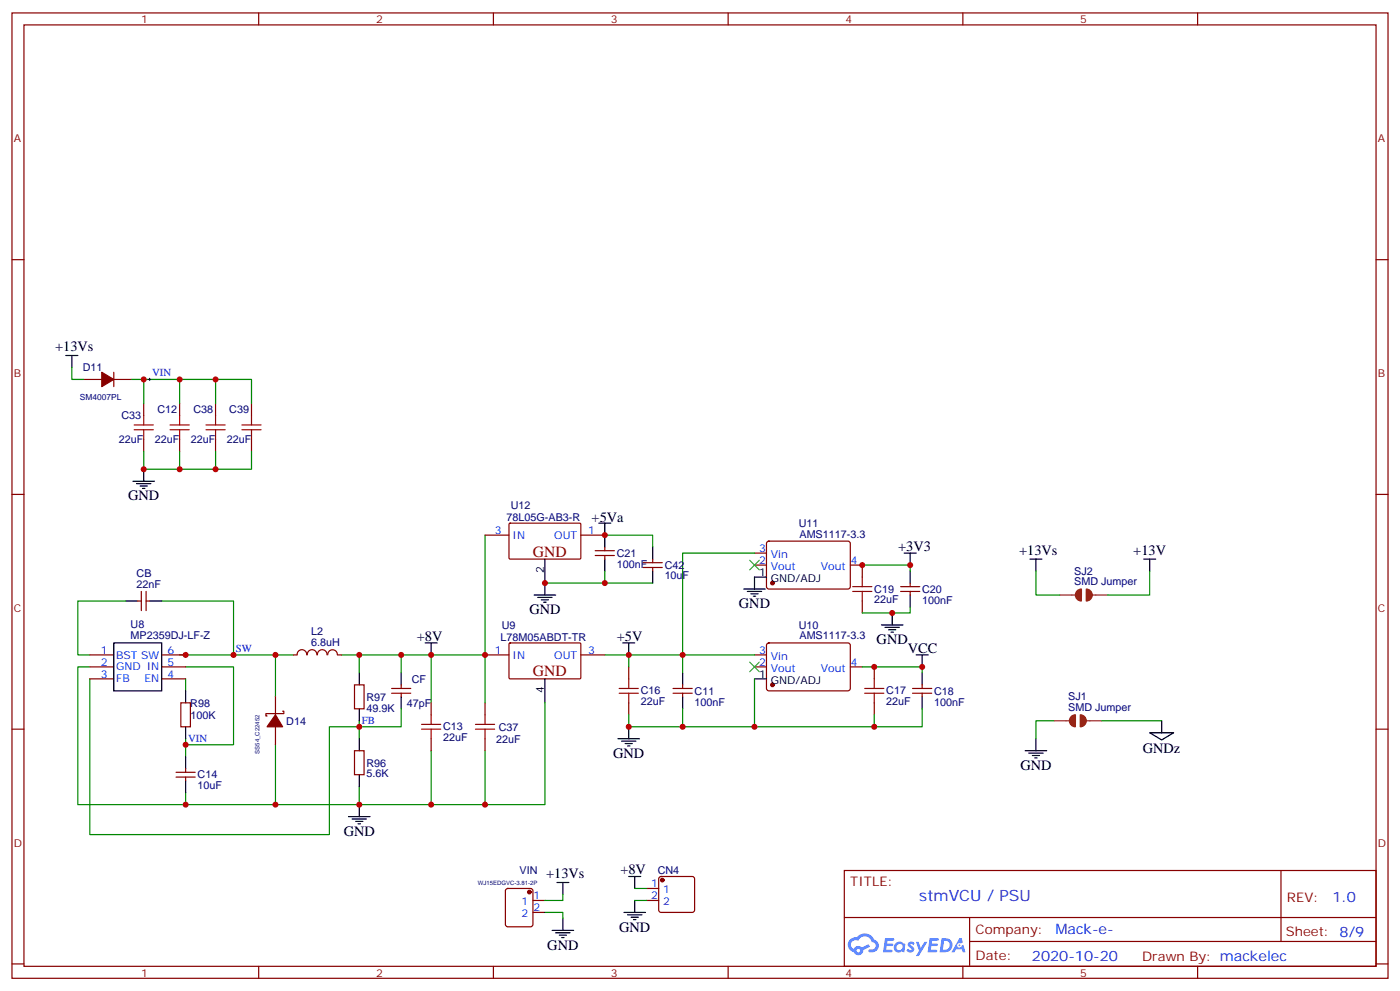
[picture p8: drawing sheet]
<svg xmlns="http://www.w3.org/2000/svg" width="412mm" height="292mm" viewBox="0 0 412 292" stroke-linecap="round" stroke-linejoin="round" font-family="sans-serif">
<g fill="none" stroke="#870000" stroke-width=".35">
<path d="M3.5 3.8h405.4v284.3h-405.4zM7.1 7.3h398.2v277.3h-398.2zM76.2 3.8v3.5M145.3 3.8v3.5M214.5 3.8v3.5M283.6 3.8v3.5M352.8 3.8v3.5M3.5 76.5h3.6M405.3 76.5h3.6M3.5 145.6h3.6M405.3 145.6h3.6M3.5 214.8h3.6"/>
<path d="M405.3 214.8h3.6M248.7 256.4h156.6v28.2h-156.6zM377.3 256.4v20.9M248.7 270.2h156.5M285.6 277.3h119.6M285.6 270.2v14.2M3.5 283.9h3.6M76.2 284.6v3.5M145.3 284.6v3.5M214.5 284.6v3.5M283.6 284.6v3.5M352.8 284.6v3.5"/>
<path d="M405.3 283.9h3.6"/>
</g>
<g fill="#5487ff">
<path d="M267.7 277.6a1.22 1.22 0 0 1 1.7 .2l-.4 .6a.47 .47 0 0 0-.3-.4 .47 .47 0 0 0-.5 .2l.1 .2a1.14 1.14 0 0 1 .8 1.8 1.14 1.14 0 0 1-1.9 0l-.2-.2 .5-.6 .7 .5a.29 .29 0 0 0 .3-.3 .29 .29 0 0 0-.2-.3 1.04 1.04 0 0 1-.6-1.7z"/>
<path d="M260.7 276.3h2.4l.3 .2-.2 .5-1.8 .1-.1 .8h1.5l.3 .4-.3 .4h-1.6l-.2 1.1h1.7l.2 .3-.2 .3-2.6 .1z"/>
<path d="M273.8 276.3h2.4l.3 .2-.1 .5-1.8 .1-.2 .8h1.6l.3 .4-.4 .4h-1.6l-.1 1.1h1.7l.2 .3-.2 .3-2.6 .1z"/>
<path d="M282.6 276.3h.7l.3 1.3-.6 .3a.69 .69 0 0 0-1 .3 .69 .69 0 0 0 .4 .9 .69 .69 0 0 0 .9-.6l.5-.2 .6 2.2h-.8l-.2-.9h-1.8l-.5 .9h-.8z"/>
<path d="M269.8 277.4h.8l.6 1.8 1.1-1.8h.9l-2.6 4.2h-.8l.9-1.5z"/>
<path d="M277.4 276.3l-.6 4.2h1.3a2.11 2.11 0 0 0 2.5-2.1 2.11 2.11 0 0 0-2.5-2.1zM278.1 277.1a1.39 1.39 0 0 1 1.7 1.4 1.39 1.39 0 0 1-1.8 1.3h-.3z"/>
<path d="M263.7 277.9a1.54 1.54 0 0 0-.1 2.2 1.54 1.54 0 0 0 2.2 .1l.6 .3 .3-2.3-.2-.3h-.4a1.49 1.49 0 0 0-2.4 0zM264 278.9a.94 .94 0 0 1 1.8 0 .94 .94 0 0 1-1.8 0z"/>
<path d="M250.4 276.7a2.18 2.18 0 0 0 1.1 3.7 1.44 1.44 0 0 0 1.6 .9 1.44 1.44 0 0 0 1.2-1.4l2-1.1-.5-.7-1.9 1a1.47 1.47 0 0 0-2.4 .4 1.39 1.39 0 0 1-.7-1.9 1.39 1.39 0 0 1 2-.5 2.12 2.12 0 0 1 2.2-1.3 2.12 2.12 0 0 1 1.9 1.7 1.14 1.14 0 0 1 1.1 1.4 1.14 1.14 0 0 1-1.7 .7 .43 .43 0 0 0-.5 .4 .43 .43 0 0 0 .4 .5 1.98 1.98 0 0 0 2.5-1.2 1.98 1.98 0 0 0-1.2-2.6 3.1 3.1 0 0 0-5.3-.6l-.9 .1zM252.3 280a.55 .55 0 0 1 1.1 0 .55 .55 0 0 1-1.1 0z"/>
<circle cx="282.6" cy="278.4" r=".26"/>
</g>
<g fill="none" stroke="#000" stroke-width=".35">
<path d="M19.4 104.7h3.5M21.2 104.7v3.5M42.3 138.2v3.5M39.2 141.7h6.3M40.2 142.5h4.2M41.3 143.2h2.1M42 143.9h.7M176.4 154.1h3.5M178.2 154.1v7M37 177h3.6M44.1 177h3.5M157.3 175.3h6.4"/>
<path d="M158.4 176h4.2M159.5 176.7h2.1M160.2 177.4h.7M160.5 164.7v10.6M178.2 164.7v3.5M192.3 161.1v3.6M192.3 168.2v3.5M219.1 173.5h6.3M220.1 174.2h4.3M221.2 174.9h2.1M221.9 175.6h.7M225.8 170h-3.6v3.5"/>
<path d="M266.3 162.9h3.6M268.1 162.9v3.5M268.1 168.2v3.5M268.1 175.3v3.5M303.4 164.7h3.5M305.2 164.7v3.5M336.9 164.7h3.5M338.7 164.7v3.5M33.5 189.4h14.1v14.1h-14.1zM105.8 198.2v3.5M118.2 198.2v3.5M125.2 189.4h3.6"/>
<path d="M127 189.4v3.5M160.5 200v7M183.4 189.4h3.6M185.2 189.4v3.5M201.1 198.2v3.5M222.2 200h3.6M259.6 184.1h6.4M260.7 184.8h4.2M261.8 185.5h2.1M262.5 186.2h.7M262.8 180.6v3.5M269.9 192.9h3.5"/>
<path d="M271.6 192.9v3.5M271.6 198.2v3.5M54.7 203.5v3.5M54.7 214.1v3.5M105.8 208.8v3.5M105.8 217.6v3.5M118.2 205.2v3.6M182 217.6h6.4M183.1 218.3h4.2M184.1 219h2.2M184.9 219.7h.7M185.2 214.1v3.5"/>
<path d="M201.1 205.2v3.6M271.6 205.2v3.6M305.2 217.6v3.5M338.7 215.8h7l-3.5 2.1zM342.2 212.3v3.5M54.7 222.9v3.5M54.7 229.9v3.6M105.8 228.2v3.5M105.8 237v3.5M302 221.1h6.3M303 221.8h4.3M304.1 222.5h2.1"/>
<path d="M304.8 223.2h.7M102.7 240.5h6.3M103.7 241.2h4.2M104.8 241.9h2.1M105.5 242.6h.7M164 259.9h3.6M165.8 259.9v3.6M185.2 258.2h3.5M187 258.2v3.5M162.6 274h6.4M163.7 274.7h4.2M164.7 275.4h2.2"/>
<path d="M165.5 276.2h.7M165.8 270.5v3.5M183.8 268.7h6.3M184.9 269.5h4.2M185.9 270.2h2.1M186.6 270.9h.7M187 265.2v3.5"/>
</g>
<g fill="none" stroke="#870000" stroke-width=".35">
<path d="M24.7 111.8h5.3M33.5 109.6v4.3M33.5 111.8h5.3M42.3 118.8v3.5M52.9 118.8v3.5M63.5 118.8v3.5M74.1 118.8v3.5M42.3 129.4v3.5M52.9 129.4v3.5M63.5 129.4v3.5M74.1 129.4v3.5M142.9 157.6h7"/>
<path d="M150 154.3l.3-.2h20.6l.2 .3-.1 10.1-.3 .2-20.6-.1-.2-.3zM171.1 157.6h7.1M226 159.6l.5-.2h23.5l.5 .7-.1 13-.6 .4-23.6-.1-.4-.6v-12.7zM40.6 177h1M41.6 174.2v5.6M43 174.2v5.6M43 177h1.1M175.3 163.6h5.7M175.3 162.2h5.7M178.2 161.1v1.1M178.2 163.6v1.1M189.4 167.1h5.7"/>
<path d="M189.4 165.7h5.7M192.3 164.7v1M192.3 167.1v1.1M222.2 166.4h3.6M222.2 162.9h3.6M250.5 166.4h3.5v3.6M254 177v3.6M265.3 174.2h5.6M265.3 172.8h5.6M268.1 171.7v1.1M268.1 174.2v1.1M26.5 192.9h7"/>
<path d="M26.5 196.4h7M26.5 200h7M47.6 192.9h7.1M47.6 196.4h7.1M47.6 200h7.1M86.4 192.9h1.1M87.5 192.9a1.41 1.41 0 0 1 1.4-1.5 1.41 1.41 0 0 1 1.4 1.5M90.5 192.9a1.41 1.41 0 0 1 1.4-1.5 1.41 1.41 0 0 1 1.4 1.5M93.5 192.9a1.41 1.41 0 0 1 1.4-1.5 1.41 1.41 0 0 1 1.4 1.5M96.6 192.9a1.41 1.41 0 0 1 1.4-1.5 1.41 1.41 0 0 1 1.4 1.5M99.5 192.9h1M142.9 192.9h7"/>
<path d="M150 189.5l.3-.1h20.6l.2 .3-.1 10.1-.3 .2-20.6-.1-.2-.3zM171.1 192.9h7.1M185.2 196.4v3.6M222.2 192.9h3.6M222.2 196.4h3.6M226 189.6l.5-.2h23.5l.5 .7-.1 13-.6 .4-23.6-.1-.4-.6v-12.7zM250.5 196.4h3.5M257.5 196.4v3.6M53.3 207h2.8v7.1h-2.8zM81.1 205.2v5.3M81.1 214.1v5.3M83.3 209.5h.3v.7h-5.3v.7h.4"/>
<path d="M104.4 201.7h2.8v7.1h-2.8zM115.4 204.2h5.6M115.4 202.8h5.6M118.2 201.7v1.1M118.2 204.2v1M127 207v3.5M127 217.6v3.5M142.9 207v3.5M142.9 217.6v3.5M185.2 207v3.5M198.3 204.2h5.6M198.3 202.8h5.6"/>
<path d="M201.1 201.7v1.1M201.1 204.2v1M257.5 207v3.5M268.8 204.2h5.7M268.8 202.8h5.7M271.6 201.7v1.1M271.6 204.2v1M51.9 228.9h5.6M51.9 227.5h5.6M54.7 226.4v1.1M54.7 228.9v1M104.4 221.1h2.8v7.1h-2.8z"/>
<path d="M194.3 258.4l.4-.2h9.2l.5 .2 .2 .5v9.1l-.2 .5-.5 .2h-9.2l-.5-.2-.2-.5v-9.1zM149.1 261.9l.5-.2h6.7l.5 .2 .2 .5v9.9l-.2 .5-.5 .2h-6.7l-.5-.3-.2-.4v-9.9zM157 265.2h3.5M157 268.7h3.5M190.5 265.2h3.5M190.5 261.7h3.5"/>
</g>
<g fill="#870000" stroke="#870000" stroke-width=".35">
<path d="M30 109.6l3.5 2.2-3.5 2.1z"/>
<path d="M81.1 210.5l2.2 3.6h-4.6z"/>
<circle cx="227.5" cy="201.7" r=".53"/>
<circle cx="227.5" cy="171.7" r=".53"/>
<circle cx="155.9" cy="262.7" r=".53"/>
<circle cx="195.1" cy="259.2" r=".53"/>
</g>
<g fill="none" stroke="#a10000" stroke-width=".35">
<path d="M39.5 126.6h5.7M39.5 125.2h5.7M42.3 122.3v2.9M42.3 126.6v2.8M50.1 126.6h5.6M50.1 125.2h5.6M52.9 122.3v2.9M52.9 126.6v2.8M60.7 126.6h5.6M60.7 125.2h5.6M63.5 122.3v2.9M63.5 126.6v2.8"/>
<path d="M71.3 126.6h5.6M71.3 125.2h5.6M74.1 122.3v2.9M74.1 126.6v2.8M251.2 174.2h5.6M251.2 172.8h5.6M254 170v2.8M254 174.2v2.8M185.2 200v2.8M257.5 200v2.8M124.2 214.8h5.6M124.2 213.4h5.6"/>
<path d="M127 210.5v2.9M127 214.8v2.8M140.1 214.8h5.6M140.1 213.4h5.6M142.9 210.5v2.9M142.9 214.8v2.8M182.4 204.2h5.6M182.4 202.8h5.6M185.2 204.2v2.8M254.7 204.2h5.6M254.7 202.8h5.6M257.5 204.2v2.8"/>
</g>
<path d="M43.7 111.8h.7M44.1 111.4v.7M68.4 192.9h.7M68.8 192.5v.8M54.3 219.4h.7M54.7 219v.7M105.5 214.1h.7M105.8 213.7v.7" fill="none" stroke="#000" stroke-width=".29"/>
<g fill="none" stroke="#008700" stroke-width=".35">
<path d="M21.2 108.2v3.6h3.5M38.8 111.8h3.5v7M42.3 111.8h10.6v7M52.9 111.8h21.2v7M63.5 111.8v7M42.3 132.9v5.3h10.6v-5.3M63.5 132.9v5.3M74.1 132.9v5.3h-21.2M142.9 157.6v35.3h-15.9M178.2 157.6h14.1v3.5M37 177h-14.1v15.9h3.6M47.6 177h21.2v15.9"/>
<path d="M178.2 168.2v3.5h-17.7M178.2 171.7h14.1M222.2 162.9h-21.1v30h21.1M254 166.4h14.1v1.8M268.1 178.8v1.8h-14.1M305.2 168.2v7.1h7M338.7 168.2v7.1h-12.4M26.5 200v45.8h70.5v-31.7h21.2v-5.3M26.5 196.4h-3.6v40.6h31.8M52.9 192.9h33.5M54.7 196.4h14.1v23h-14.1M54.7 200v3.5"/>
<path d="M81.1 192.9v12.3M100.5 192.9h26.5v14.1M105.8 192.9v5.3M118.2 192.9v5.3M142.9 192.9v14.1M178.2 192.9h22.9v5.3M185.2 192.9v3.5M222.2 200v14.1h-21.1M254 196.4h17.6v1.8M54.7 217.6v5.3M81.1 219.4v17.6M105.8 212.3v5.3"/>
<path d="M160.5 207v30h-33.5M201.1 208.8v5.3h-15.9v-3.6M257.5 210.5v3.6h-35.3M271.6 208.8v5.3h-14.1M310.4 212.3h-5.2v5.3M324.6 212.3h17.6M105.8 231.7v5.3M127 221.1v15.9h-72.3v-3.5M142.9 221.1v15.9M160.5 268.7h5.3v1.8M165.8 263.5v1.7h-5.3M187 261.7h3.5"/>
<path d="M187 265.2h3.5"/>
</g>
<path d="M220.8 165l2.9 2.9M223.7 165l-2.9 2.9M220.8 195l2.9 2.8M223.7 195l-2.9 2.8" fill="none" stroke="#3c3" stroke-width=".35"/>
<path d="M312.2 175.3h4.9M321.4 175.3h4.9M310.4 212.3h5M319.6 212.3h5" fill="none" stroke="#8c2424" stroke-width=".35"/>
<g fill="#930" stroke="#930" stroke-width=".35">
<path d="M318.2 210.5a1.76 1.76 0 0 1 1.8 1.8 1.76 1.76 0 0 1-1.8 1.8z"/>
<path d="M315.5 211l1.3-.5v3.6a1.76 1.76 0 0 1-1.7-1.1 1.76 1.76 0 0 1 .4-2z"/>
<path d="M320 173.5a1.76 1.76 0 0 1 1.7 1.8 1.76 1.76 0 0 1-1.7 1.7z"/>
<path d="M317.3 174l1.3-.5-.1 3.5a1.76 1.76 0 0 1-1.6-1.1 1.76 1.76 0 0 1 .4-1.9z"/>
</g>
<g fill="#c00">
<circle cx="105.8" cy="214.1" r=".88"/>
<circle cx="54.7" cy="237" r=".88"/>
<circle cx="81.1" cy="237" r=".88"/>
<circle cx="105.8" cy="192.9" r=".88"/>
<circle cx="105.8" cy="237" r=".88"/>
<circle cx="54.7" cy="219.4" r=".88"/>
<circle cx="68.8" cy="192.9" r=".88"/>
<circle cx="81.1" cy="192.9" r=".88"/>
<circle cx="42.3" cy="111.8" r=".88"/>
<circle cx="42.3" cy="138.2" r=".88"/>
<circle cx="118.2" cy="192.9" r=".88"/>
<circle cx="127" cy="192.9" r=".88"/>
<circle cx="127" cy="237" r=".88"/>
<circle cx="185.2" cy="192.9" r=".88"/>
<circle cx="185.2" cy="214.1" r=".88"/>
<circle cx="201.1" cy="192.9" r=".88"/>
<circle cx="201.1" cy="214.1" r=".88"/>
<circle cx="257.5" cy="196.4" r=".88"/>
<circle cx="222.3" cy="214.1" r=".88"/>
<circle cx="257.5" cy="214.1" r=".88"/>
<circle cx="271.6" cy="196.4" r=".88"/>
<circle cx="254" cy="166.4" r=".88"/>
<circle cx="268.1" cy="166.4" r=".88"/>
<circle cx="142.9" cy="192.9" r=".88"/>
<circle cx="160.5" cy="171.7" r=".88"/>
<circle cx="178.2" cy="157.6" r=".88"/>
<circle cx="142.9" cy="237" r=".88"/>
<circle cx="52.9" cy="111.8" r=".88"/>
<circle cx="63.5" cy="111.8" r=".88"/>
<circle cx="52.9" cy="138.2" r=".88"/>
<circle cx="63.5" cy="138.2" r=".88"/>
<circle cx="54.7" cy="192.9" r=".88"/>
<circle cx="262.8" cy="180.6" r=".88"/>
<circle cx="178.2" cy="171.7" r=".88"/>
</g>
<g font-size="4.6" fill="#800">
<text x="157" y="164">GND</text>
<text x="157" y="199.2">GND</text>
</g>
<text font-size="4.6" fill="#00f" x="270.8" y="265.4">stmVCU / PSU</text>
<g font-size="4.2">
<text x="16.2" y="103.5">+13Vs</text>
<text x="37.7" y="147.4">GND</text>
<text x="174.3" y="153.7">+5Va</text>
<text x="264.6" y="162.2">+3V3</text>
<text x="300.2" y="163.5">+13Vs</text>
<text x="333.8" y="163.6">+13V</text>
<text x="217.7" y="179.1">GND</text>
<text x="155.9" y="180.9">GND</text>
<text x="122.8" y="188.7">+8V</text>
<text x="181.7" y="188.7">+5V</text>
<text x="258.2" y="189.7">GND</text>
<text x="267.4" y="192.2">VCC</text>
<text x="336.6" y="221.8">GNDz</text>
<text x="180.6" y="223.2">GND</text>
<text x="300.6" y="226.8">GND</text>
<text x="101.2" y="246.2">GND</text>
<text x="182.7" y="257.5">+8V</text>
<text x="160.9" y="258.7">+13Vs</text>
<text x="182.4" y="274.4">GND</text>
<text x="161.2" y="279.7">GND</text>
</g>
<g font-size="4.2" fill="#00f">
<text x="392.5" y="265.7">1.0</text>
<text x="310.9" y="275.2">Mack-e-</text>
<text x="304" y="283">2020-10-20</text>
</g>
<g font-size="3.9" fill="#800">
<text x="250.5" y="261">TITLE:</text>
<text x="379.1" y="265.7">REV:</text>
<text x="287.4" y="275.2">Company:</text>
<text x="378.7" y="275.8">Sheet: 8/9</text>
<text x="287.4" y="282.9">Date:</text>
<text x="336.4" y="282.9">Drawn By: mackelec</text>
</g>
<g font-size="3.2" fill="#800">
<text x="41.6" y="6.8">1</text>
<text x="110.8" y="6.8">2</text>
<text x="179.9" y="6.8">3</text>
<text x="249.1" y="6.8">4</text>
<text x="318.2" y="6.8">5</text>
<text x="4.1" y="41.9">A</text>
<text x="405.9" y="41.9">A</text>
<text x="4.1" y="111.1">B</text>
<text x="405.9" y="111.1">B</text>
<text x="4.1" y="180.2">C</text>
<text x="405.9" y="180.2">C</text>
<text x="4.1" y="249.3">D</text>
<text x="405.9" y="249.3">D</text>
<text x="41.6" y="287.6">1</text>
<text x="110.8" y="287.6">2</text>
<text x="179.9" y="287.6">3</text>
<text x="249.1" y="287.6">4</text>
<text x="318.2" y="287.6">5</text>
</g>
<g font-size="3.2" fill="#000080">
<text x="24.4" y="109.4">D11</text>
<text x="35.8" y="123.5">C33</text>
<text x="46.4" y="121.7">C12</text>
<text x="57" y="121.7">C38</text>
<text x="67.5" y="121.7">C39</text>
<text x="35.1" y="130.5">22uF</text>
<text x="45.6" y="130.5">22uF</text>
<text x="56.2" y="130.5">22uF</text>
<text x="66.8" y="130.5">22uF</text>
<text x="150.4" y="149.9">U12</text>
<text x="149.2" y="153.5">78L05G-AB3-R</text>
<text x="235.3" y="155.2">U11</text>
<text x="235.5" y="158.3">AMS1117-3.3</text>
<text x="181.7" y="167.3">100nF</text>
<text x="181.7" y="164">C21</text>
<text x="195.8" y="167.5">C42</text>
<text x="40.2" y="173.1">22nF</text>
<text x="40.2" y="169.9">CB</text>
<text x="195.8" y="170.7">10uF</text>
<text x="316.4" y="172.4">SMD Jumper</text>
<text x="316.4" y="169.3">SJ2</text>
<text x="257.5" y="177.7">22uF</text>
<text x="257.5" y="174.6">C19</text>
<text x="271.6" y="177.8">100nF</text>
<text x="271.6" y="174.6">C20</text>
<text x="38.5" y="185">U8</text>
<text x="147.8" y="185.2">U9</text>
<text x="235.3" y="185.1">U10</text>
<text x="38.5" y="188.1">MP2359DJ-LF-Z</text>
<text x="91.7" y="190.3">6.8uH</text>
<text x="91.7" y="187.1">L2</text>
<text x="147.5" y="188.7">L78M05ABDT-TR</text>
<text x="235.5" y="188.3">AMS1117-3.3</text>
<text x="121.3" y="201.1">CF</text>
<text x="56" y="208.2">R98</text>
<text x="107.9" y="209.6">49.9K</text>
<text x="107.9" y="206.4">R97</text>
<text x="119.8" y="208.2">47pF</text>
<text x="188.7" y="207.7">22uF</text>
<text x="188.7" y="204.5">C16</text>
<text x="204.6" y="207.8">100nF</text>
<text x="204.6" y="204.6">C11</text>
<text x="261.1" y="207.7">22uF</text>
<text x="261.1" y="204.5">C17</text>
<text x="275.2" y="207.8">100nF</text>
<text x="275.2" y="204.6">C18</text>
<text x="314.7" y="209.5">SMD Jumper</text>
<text x="314.7" y="206.3">SJ1</text>
<text x="56.1" y="211.7">100K</text>
<text x="84.3" y="213.4">D14</text>
<text x="130.5" y="215.1">C13</text>
<text x="146.9" y="215.2">C37</text>
<text x="130.5" y="218.3">22uF</text>
<text x="146.2" y="218.7">22uF</text>
<text x="108" y="225.8">R96</text>
<text x="58.2" y="232.4">10uF</text>
<text x="58.2" y="229.2">C14</text>
<text x="107.9" y="228.9">5.6K</text>
<text x="153" y="257.5">VIN</text>
<text x="193.7" y="257.5">CN4</text>
</g>
<g font-size="3.2" fill="#00f">
<text x="44.8" y="110.9">VIN</text>
<text x="145.8" y="157.3">3</text>
<text x="151" y="158.7">IN</text>
<text x="163.3" y="158.7">OUT</text>
<text x="173.2" y="157.3">1</text>
<text x="223.6" y="166.1">2</text>
<text x="223.6" y="162.6">3</text>
<text x="227.1" y="167.9">Vout</text>
<text x="227.1" y="164.3">Vin</text>
<text x="241.8" y="167.9">Vout</text>
<text x="250.6" y="166.1">4</text>
<text x="29.7" y="192.5">1</text>
<text x="29.7" y="196.1">2</text>
<text x="34.2" y="194">BST SW</text>
<text x="34.2" y="197.5">GND IN</text>
<text x="49.4" y="196.1">5</text>
<text x="49.4" y="192.5">6</text>
<text x="69.5" y="192">SW</text>
<text x="145.8" y="192.5">1</text>
<text x="151" y="194">IN</text>
<text x="163.3" y="194">OUT</text>
<text x="173.2" y="192.5">3</text>
<text x="223.6" y="196.1">2</text>
<text x="223.6" y="192.5">3</text>
<text x="227.1" y="197.8">Vout</text>
<text x="227.1" y="194.3">Vin</text>
<text x="241.8" y="197.8">Vout</text>
<text x="250.6" y="196.1">4</text>
<text x="29.7" y="199.6">3</text>
<text x="34.2" y="201">FB</text>
<text x="42.5" y="201">EN</text>
<text x="49.4" y="199.6">4</text>
<text x="106.5" y="213.2">FB</text>
<text x="55.4" y="218.5">VIN</text>
<text x="191.8" y="261.3">1</text>
<text x="195.3" y="263.1">1</text>
<text x="153.7" y="266.6">1</text>
<text x="157.2" y="264.9">1</text>
<text x="157.2" y="268.4">2</text>
<text x="191.8" y="264.9">2</text>
<text x="195.3" y="266.6">2</text>
<text x="153.7" y="270.2">2</text>
</g>
<g font-size="3.2">
<text x="160.2" y="168.8" transform="rotate(-90 160.2 168.8)">2</text>
<text x="223.6" y="169.6">1</text>
<text x="227.1" y="171.4">GND/ADJ</text>
<text x="223.6" y="199.6">1</text>
<text x="227.1" y="201.4">GND/ADJ</text>
<text x="160.2" y="204.1" transform="rotate(-90 160.2 204.1)">4</text>
</g>
<text font-size="2.5" fill="#000080" x="23.6" y="117.9">SM4007PL</text>
<g font-size="1.8" fill="#000080">
<text x="76.4" y="221.9" transform="rotate(-90 76.4 221.9)">SS54_C22452</text>
<text x="140.8" y="260.6">WJ15EDGVC-3.81-2P</text>
</g>
</svg>
